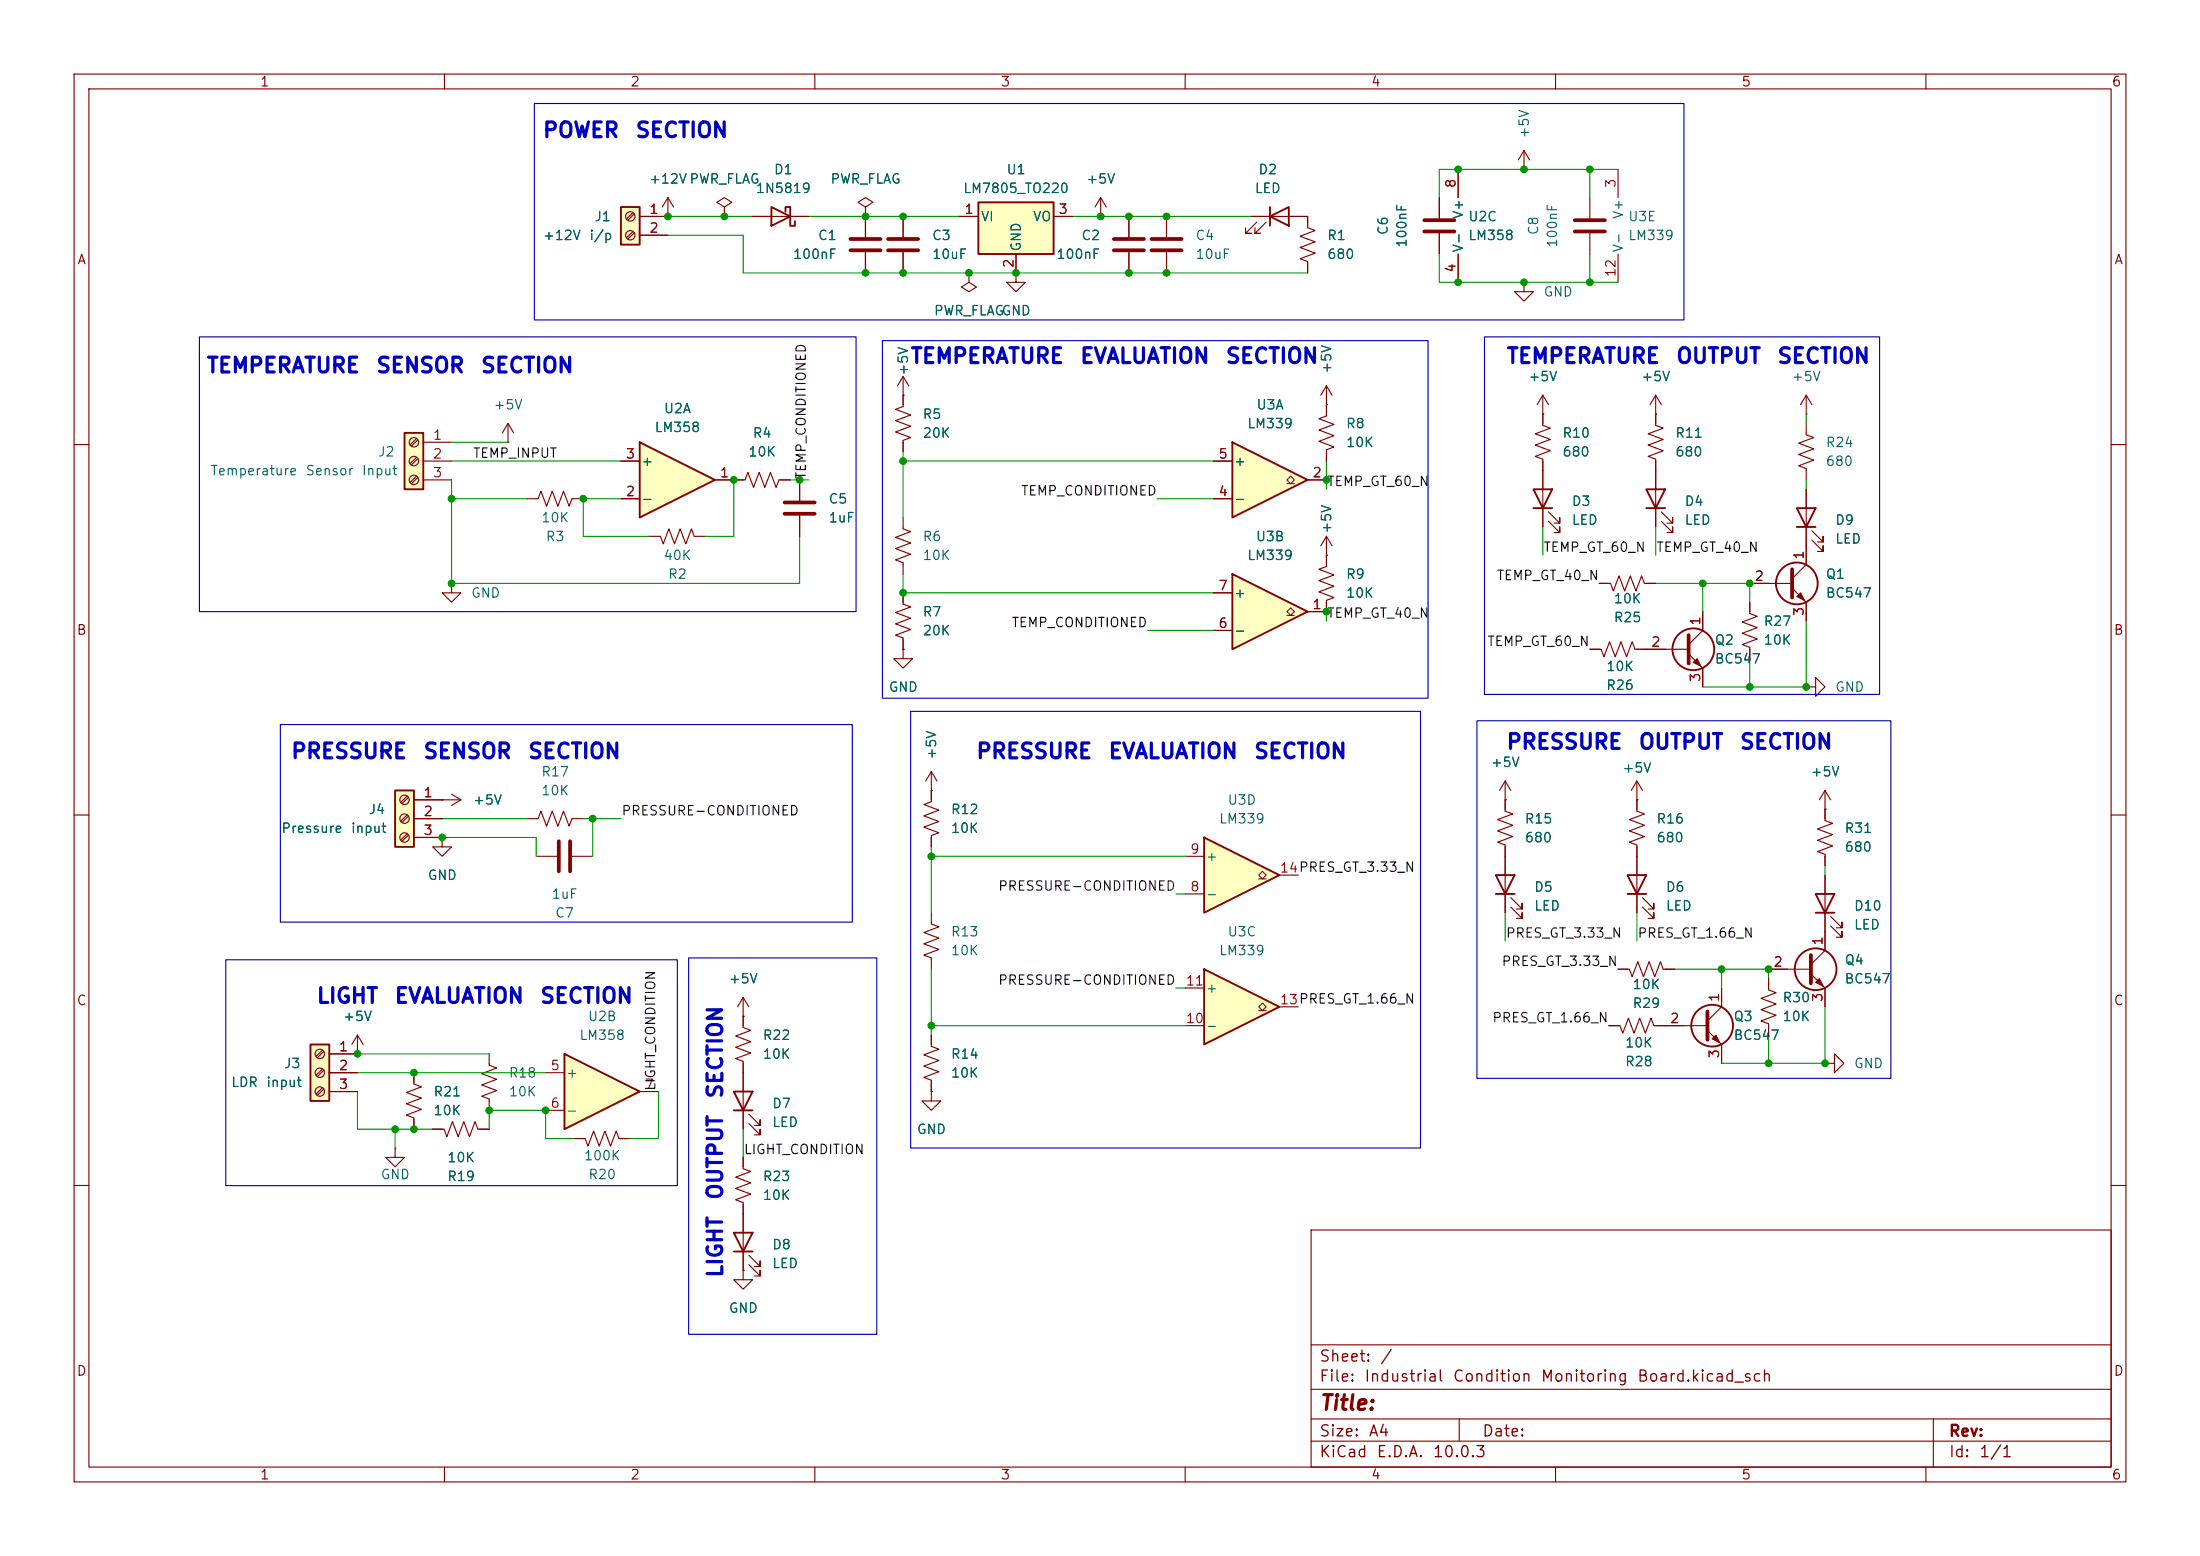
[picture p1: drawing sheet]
<svg xmlns="http://www.w3.org/2000/svg" width="297mm" height="210mm" viewBox="0 0 297 210" stroke-linecap="round" stroke-linejoin="round" font-family="sans-serif">
<g fill="none" stroke="#840000" stroke-width=".15">
<path d="M10 10h277v190h-277zM12 12h273v186h-273zM60 10v2M110 10v2M160 10v2M210 10v2M260 10v2M10 60h2M285 60h2M243.8 92.7h1.3v-1.3l1.3 1.3-1.3 1.3v-1.3M243.8 92.7h.1M10 110h2"/>
<path d="M285 110h2M10 160h2M177 166h108v32h-108zM285 160h2M60 198v2M110 198v2M160 198v2M177 194.5h108M177 191.5h108M177 187.5h108M177 181.5h108M197 191.5v3"/>
<path d="M210 198v2M260 198v2M261 191.5v6.5"/>
</g>
<path d="M53.3 106.7h2.6v7.6h-2.6z" fill="#ffffc2"/>
<g fill="none" stroke="#840000" stroke-width=".25">
<path d="M171.4 29.2l2.6-1.3v2.6zM171.4 27.9v2.6M207 66h2.5l-1.2 2.6zM207 68.6h2.5M222.2 66h2.6l-1.3 2.6zM222.2 68.6h2.6M242.6 68.6h2.5l-1.3 2.5zM242.6 71.1h2.5M53.3 106.7h2.6v7.6h-2.6zM99.1 166.4h2.5l-1.3 2.5zM99.1 168.9h2.5"/>
<circle cx="242.6" cy="78.7" r="2.82"/>
<circle cx="228.6" cy="87.6" r="2.82"/>
</g>
<g fill="none" stroke="#840000" stroke-width=".15">
<path d="M157.5 29.2v2.8M157.5 34v2.8M168.9 29.2h7.6v1.5l1 .4-2 .8 2 .7-2 .8 2 .8-2 .7 1 .4v1.5M169.7 30l-1.6 1.5h.8h-.8v-.8M170.9 30l-1.5 1.5h.8h-.8v-.8M194.3 26.7v2.8M194.3 31.5v2.8M196.8 22.9v3.8M196.8 34.3v3.8M205.7 38.1v1.3h1.3l-1.3 1.2-1.2-1.2h1.2M205.7 38.1h.1M205.7 22.9h.1"/>
<path d="M205.7 20.3l-.7 1.3M205.7 20.3l.8 1.3M205.7 20.3v2.6M214.6 26.7v2.8M214.6 31.5v2.8M218.4 22.9v3.8M218.4 34.3v3.8M208.3 55.9h.1M208.3 53.3v4.1l1 .4-2 .7 2 .8-2 .8 2 .7-2 .8 1 .4v9.1M208.3 53.3l-.8 1.3M208.3 53.3l.7 1.3M223.5 55.9h.1"/>
<path d="M223.5 53.3v4.1l1 .4-2 .7 2 .8-2 .8 2 .7-2 .8 1 .4v9.1M223.5 53.3l-.7 1.3M223.5 53.3l.8 1.3M243.8 55.9h.1M243.8 57.2v1.5l1.1 .4-2.1 .7 2.1 .8-2.1 .7 2.1 .8-2.1 .8 1 .3v1.6M243.8 53.3l-.7 1.3M243.8 53.3l.8 1.3M243.8 53.3v2.6M209 70.4l1.6 1.5v-.8v.8h-.8M209 69.1l1.6 1.5v-.7v.7h-.8M215.9 78.7h1.5l.4 1.1 .8-2.1 .7 2.1 .8-2.1 .8 2.1 .7-2.1 .4 1h1.5M224.3 70.4l1.5 1.5v-.8v.8h-.8"/>
<path d="M224.3 69.1l1.5 1.5v-.7v.7h-.8M236.2 78.7h5.7M241.9 79.4l1.9 1.9v2.5M243.8 66v10.2l-1.9 1.9M244.6 72.9l1.5 1.5v-.7v.7h-.7M244.6 71.6l1.5 1.6v-.8v.8h-.7M121.9 87.6v1.3h1.3l-1.3 1.3-1.3-1.3h1.3M121.9 87.6h.1M214.6 87.6h1.6l.3 1 .8-2 .8 2 .7-2 .8 2 .7-2 .4 1h7.3M228 88.3l1.9 1.9v2.5M229.9 82.6v2.5l-1.9 1.9M236.2 81.3v1.5l1 .4-2 .7 2 .8-2 .8 2 .7-2 .8 1 .4v1.5"/>
<path d="M55 107.4l-.9 .9M55 110l-.9 .8M55 112.5l-.9 .9M55.1 107.6l-.8 .9M55.1 110.2l-.8 .8M55.1 112.7l-.8 .8M55.9 108h3.8M55.9 110.5h3.8M55.9 113h3.8M125.7 104.1v4.1l-1 .4 2 .7-2 .8 2 .8-2 .7 2 .8-1 .4v1.5M125.7 106.7h.1M125.7 104.1l-.7 1.3"/>
<path d="M125.7 104.1l.8 1.3M53.3 154.9v1.3h1.3l-1.3 1.3-1.2-1.3h1.2M53.3 154.9h.1M55.9 144.8v1.5l1 .4-2 .7 2 .8-2 .8 2 .7-2 .8 1 .4v1.5M58.4 152.4h1.5l.4 1 .8-2 .7 2 .8-2 .8 2 .7-2 .4 1h1.5M66 142.2v1.6l1.1 .3-2.1 .8 2.1 .8-2.1 .7 2.1 .8-2.1 .8 1 .3v1.6M77.5 153.7h1.5l.4 1 .7-2 .8 2 .8-2 .7 2 .8-2 .4 1h1.5M100.3 156.2v1.5l1 .4-2 .8 2 .7-2 .8 2 .8-2 .7 1 .4v9.2M100.3 171.5v1.2h1.3l-1.3 1.3-1.2-1.3h1.2M100.3 171.5h.1M101.1 170.7l1.5 1.5v-.7v.7h-.7M101.1 169.4l1.5 1.5v-.7v.7h-.7"/>
<circle cx="54.6" cy="110.5" r=".63"/>
<circle cx="54.6" cy="107.9" r=".63"/>
<circle cx="54.6" cy="113" r=".63"/>
</g>
<path d="M155.4 32.3h4.1M155.4 33.8h4.1M192.3 31.2h4M192.3 29.7h4M212.6 31.2h4.1M212.6 29.7h4.1M241.9 76.8v3.8M228 85.7v3.8" fill="none" stroke="#840000" stroke-width=".51"/>
<g fill="#840000" stroke="#840000" stroke-width=".15">
<path d="M228.6 89.4l.5-.5 .5 1z"/>
<path d="M243.1 80l.5 1-1-.5z"/>
</g>
<path d="M86.4 59.7l10.1 5.1-10.1 5.1z" fill="#ffffc2"/>
<path d="M86.4 59.7l10.1 5.1-10.1 5.1z" fill="none" stroke="#840000" stroke-width=".25"/>
<path d="M83.8 67.3h2.6M83.8 62.2h2.6M96.5 64.8h2.6M125.7 123.2v1.5l1 .4-2 .8 2 .7-2 .8 2 .7-2 .8 1 .4v1.5M125.7 147.3v1.3h1.3l-1.3 1.3-1.2-1.3h1.2M125.7 147.3h.1" fill="none" stroke="#840000" stroke-width=".15"/>
<path d="M162.6 113l10.1 5.1-10.1 5.1z" fill="#ffffc2"/>
<path d="M162.6 113l10.1 5.1-10.1 5.1zM99.1 147.3h2.5l-1.3 2.6zM99.1 149.9h2.5" fill="none" stroke="#840000" stroke-width=".25"/>
<path d="M169.9 118.6h.5l-.5-.5 .5-.5 .5 .5-.5 .5h.5" fill="none" stroke="#840000" stroke-width=".14"/>
<g fill="none" stroke="#840000" stroke-width=".15">
<path d="M130.8 36.8v1.3l-1 .6 1 .7 1-.7-1-.6M130.8 36.8h.1M137.2 36.8v1.3h1.2l-1.2 1.3-1.3-1.3h1.3M137.2 36.8h.1M160 115.6h2.6M172.7 118.1h2.6M100.3 137.2h.1M100.3 134.6v4.1l1 .4-2 .7 2 .8-2 .8 2 .7-2 .8 1 .4v9.1M100.3 134.6l-.7 1.3M100.3 134.6l.8 1.3M125.7 139.7v1.5l1 .4-2 .8 2 .7-2 .8 2 .8-2 .7 1 .4v1.5M160 120.7h2.6"/>
<path d="M101.1 151.6l1.5 1.6v-.8v.8h-.7M101.1 150.4l1.5 1.5v-.8v.8h-.7"/>
</g>
<path d="M76.2 142.2l10.2 5.1-10.2 5.1z" fill="#ffffc2"/>
<path d="M76.2 142.2l10.2 5.1-10.2 5.1z" fill="none" stroke="#840000" stroke-width=".25"/>
<g fill="none" stroke="#840000" stroke-width=".15">
<path d="M97.8 27.9l1-.6-1-.6-1 .6 1 .6v1.3M97.8 29.2h.1M121.9 50.8v4.1l-1 .3 2 .8-2 .8 2 .7-2 .8 2 .8-1 .3v1.6M121.9 53.3h.1M121.9 50.8l-.7 1.3M121.9 50.8l.8 1.3M179.1 54.6h.1M179.1 52.1l-.8 1.2M179.1 52.1l.7 1.2M179.1 52.1v2.5M121.9 69.9v1.5l1 .4-2 .7 2 .8-2 .7 2 .8-2 .8 1 .3v1.6M73.7 144.8h2.5"/>
<path d="M73.7 149.9h2.5M86.4 147.3h2.5"/>
</g>
<path d="M166.4 59.7l10.1 5.1-10.1 5.1z" fill="#ffffc2"/>
<path d="M104.1 27.9l2.6 1.3-2.6 1.3zM106 28.6v-.7h.7v2.6h.6v-.7M166.4 59.7l10.1 5.1-10.1 5.1z" fill="none" stroke="#840000" stroke-width=".25"/>
<path d="M173.7 65.3h.5l-.5-.5 .5-.5 .6 .5-.6 .5h.6" fill="none" stroke="#840000" stroke-width=".14"/>
<g fill="none" stroke="#840000" stroke-width=".15">
<path d="M90.2 29.2h.1M90.2 26.7l-.8 1.2M90.2 26.7l.7 1.2M90.2 26.7v2.5M101.6 29.2h7.6M116.8 29.2v2.8M116.8 34v2.8M179.1 54.6v1.5l-1 .4 2 .8-2 .7 2 .8-2 .8 2 .7-1 .4v1.5M163.8 67.3h2.6M163.8 62.2h2.6M176.5 64.8h2.6M179.1 74.9h.1"/>
<path d="M179.1 72.4v4.1l-1 .3 2 .8-2 .8 2 .7-2 .8 2 .7-1 .4v1.6M179.1 72.4l-.8 1.3M179.1 72.4l.7 1.3"/>
</g>
<path d="M114.8 32.3h4.1M114.8 33.8h4.1" fill="none" stroke="#840000" stroke-width=".51"/>
<path d="M166.4 77.5l10.1 5.1-10.1 5z" fill="#ffffc2"/>
<path d="M166.4 77.5l10.1 5.1-10.1 5z" fill="none" stroke="#840000" stroke-width=".25"/>
<path d="M173.7 83.1h.5l-.5-.5 .5-.6 .6 .6-.6 .5h.6" fill="none" stroke="#840000" stroke-width=".14"/>
<g fill="none" stroke="#840000" stroke-width=".15">
<path d="M116.8 27.9l1.1-.6-1.1-.6-1 .6 1 .6v1.3M116.8 29.2h.1M121.9 29.2v2.8M121.9 34v2.8M148.6 29.2h.1M148.6 26.7l-.8 1.2M148.6 26.7l.8 1.2M148.6 26.7v2.5M152.4 29.2v2.8M152.4 34v2.8M121.9 80v1.5l1 .4-2 .8 2 .7-2 .8 2 .8-2 .7 1 .4v1.5M163.8 85.1h2.6"/>
<path d="M163.8 80h2.6M176.5 82.6h2.6"/>
</g>
<path d="M119.9 32.3h4.1M119.9 33.8h4.1M150.4 32.3h4M150.4 33.8h4" fill="none" stroke="#840000" stroke-width=".51"/>
<path d="M132.1 27.3h10.1v7h-10.1z" fill="#ffffc2"/>
<path d="M132.1 27.3h10.1v7h-10.1z" fill="none" stroke="#840000" stroke-width=".25"/>
<path d="M129.5 29.2h2.6M137.2 34.3v2.5M142.2 29.2h2.6" fill="none" stroke="#840000" stroke-width=".15"/>
<path d="M83.8 27.9h2.6v5.1h-2.6z" fill="#ffffc2"/>
<path d="M83.8 27.9h2.6v5.1h-2.6z" fill="none" stroke="#840000" stroke-width=".25"/>
<g fill="none" stroke="#840000" stroke-width=".15">
<path d="M85.4 28.7l-.8 .8M85.4 31.2l-.8 .9M85.6 28.9l-.8 .8M85.6 31.4l-.8 .9M86.4 29.2h3.8M86.4 31.8h3.8M68.6 59.7h.1M68.6 57.2l-.8 1.2M68.6 57.2l.7 1.2M68.6 57.2v2.5M61 78.7v1.3h1.2l-1.2 1.3-1.3-1.3h1.3M61 78.7h.1"/>
<path d="M71.1 67.3h1.5l.4-1 .8 2 .7-2 .8 2 .8-2 .7 2 .4-1h1.5M87.6 72.4h1.6l.3 1 .8-2 .8 2 .7-2 .8 2 .7-2 .4 1h1.5M99.1 64.8h1.5l.4-1 .7 2 .8-2 .8 2 .7-2 .8 2 .4-1h1.5M107.9 64.8v2.8M107.9 69.6v2.8"/>
<circle cx="85.1" cy="31.7" r=".63"/>
<circle cx="85.1" cy="29.2" r=".63"/>
</g>
<path d="M105.9 67.8h4.1M105.9 69.3h4.1" fill="none" stroke="#840000" stroke-width=".51"/>
<path d="M54.6 58.4h2.5v7.6h-2.5z" fill="#ffffc2"/>
<path d="M54.6 58.4h2.5v7.6h-2.5z" fill="none" stroke="#840000" stroke-width=".25"/>
<g fill="none" stroke="#840000" stroke-width=".15">
<path d="M56.2 59.2l-.8 .8M56.4 59.4l-.9 .8M57.1 59.7h3.9M56.2 61.7l-.8 .9M56.2 64.3l-.8 .8M56.4 61.9l-.9 .8M56.4 64.4l-.9 .9M57.1 62.2h3.9M57.1 64.8h3.9M48.3 139.7l-.8 1.3M48.3 139.7l.7 1.3M48.3 139.7v2.5"/>
<path d="M48.3 142.2h.1"/>
<circle cx="55.9" cy="59.7" r=".63"/>
<circle cx="55.9" cy="62.2" r=".63"/>
<circle cx="55.9" cy="64.8" r=".63"/>
</g>
<path d="M41.9 141h2.5v7.6h-2.5z" fill="#ffffc2"/>
<g fill="none" stroke="#840000" stroke-width=".25">
<path d="M201.9 118.1h2.6l-1.3 2.6zM219.7 118.1h2.5l-1.2 2.6zM201.9 120.7h2.6M219.7 120.7h2.5M245.1 120.7h2.5l-1.2 2.5zM245.1 123.2h2.5M41.9 141h2.5v7.6h-2.5z"/>
<circle cx="231.1" cy="138.4" r="2.82"/>
<circle cx="245.1" cy="130.8" r="2.82"/>
</g>
<g fill="none" stroke="#840000" stroke-width=".15">
<path d="M59.7 113v1.3h1.3l-1.3 1.3-1.3-1.3h1.3M59.7 113h.1M71.1 110.5h1.5l.4-1 .8 2 .7-2 .8 2 .8-2 .7 2 .4-1h1.5M72.4 115.6h2.8M77.2 115.6h2.8M203.2 108h.1M203.2 105.4v4.1l1 .4-2 .7 2 .8-2 .7 2 .8-2 .8 1 .3v9.2M203.2 105.4l-.8 1.3M203.2 105.4l.8 1.3M221 108h.1M221 105.4v4.1l1 .4-2 .7 2 .8-2 .7 2 .8-2 .8 1 .3v9.2M221 105.4l-.8 1.3"/>
<path d="M221 105.4l.7 1.3M246.4 109.2h.1M246.4 106.7v4l1 .4-2 .8 2 .7-2 .8 2 .8-2 .7 1 .4v1.5M246.4 118.1v10.2l-1.9 1.9M246.4 106.7l-.8 1.3M246.4 106.7l.7 1.3M204 122.4l1.5 1.6v-.8v.8h-.8M204 121.2l1.5 1.5v-.8v.8h-.8M217.2 138.4h1.5l.4 1 .7-2 .8 2 .8-2 .7 2 .8-2 .4 1h7.2M218.4 130.8h1.6l.3 1 .8-2 .8 2 .7-2 .8 2 .8-2 .3 1h1.6M221.7 122.4l1.6 1.6v-.8v.8h-.8M221.7 121.2l1.6 1.5v-.8v.8h-.8"/>
<path d="M230.5 139.1l1.9 1.9v2.5M232.4 133.4v2.5l-1.9 1.9M238.8 132.1v1.5l1 .4-2.1 .7 2.1 .8-2.1 .8 2.1 .7-2.1 .8 1.1 .4v1.5M238.8 130.8h5.7M244.5 131.4l1.9 2v2.5M247.1 125l1.6 1.5v-.8v.8h-.8M247.1 123.7l1.6 1.5v-.7v.7h-.8M43.5 141.7l-.8 .9M43.5 144.3l-.8 .8M43.5 146.8l-.8 .9M43.7 141.9l-.9 .8M43.7 144.4l-.9 .9"/>
<path d="M43.7 147l-.9 .8M44.4 142.2h3.9M44.4 144.8h3.9M44.4 147.3h3.9M246.4 143.5h1.2v-1.3l1.3 1.3-1.3 1.3v-1.3M246.4 143.5h.1"/>
<circle cx="43.2" cy="142.2" r=".63"/>
<circle cx="43.2" cy="144.8" r=".63"/>
<circle cx="43.2" cy="147.3" r=".63"/>
</g>
<path d="M75.4 113.5v4.1M77 113.5v4.1M230.5 136.5v3.8M244.5 128.9v3.8" fill="none" stroke="#840000" stroke-width=".51"/>
<g fill="#840000" stroke="#840000" stroke-width=".15">
<path d="M245.1 132.6l.5-.5 .5 1z"/>
<path d="M231.1 140.2l.5-.5 .6 1z"/>
</g>
<path d="M162.6 130.8l10.1 5.1-10.1 5.1z" fill="#ffffc2"/>
<path d="M162.6 130.8l10.1 5.1-10.1 5.1z" fill="none" stroke="#840000" stroke-width=".25"/>
<path d="M169.9 136.4h.5l-.5-.5 .5-.5 .5 .5-.5 .5h.5" fill="none" stroke="#840000" stroke-width=".14"/>
<g fill="none" stroke="#840000" stroke-width=".15">
<path d="M86.4 29.2h3.8M86.4 31.8h3.8M90.2 29.2h.1M97.8 29.2h.1M101.6 29.2h2.5M106.7 29.2h2.5M116.8 29.2h.1M116.8 29.2v2.8M116.8 34v2.8M121.9 29.2v2.8M121.9 34v2.8M129.5 29.2h2.6"/>
<path d="M130.8 36.8h.1M137.2 36.8h.1M137.2 34.3v2.5M142.2 29.2h2.6M148.6 29.2h.1M152.4 29.2v2.8M152.4 34v2.8M168.9 29.2h2.5M174 29.2h2.5v1.3M176.5 35.6v1.2M194.3 26.7v2.8M194.3 31.5v2.8"/>
<path d="M196.8 22.9v3.8M196.8 34.3v3.8M121.9 53.3h.1M121.9 53.3v1.3M121.9 59.7v1.3M179.1 54.6h.1M179.1 54.6v1.3M208.3 55.9h.1M208.3 55.9v1.3M223.5 55.9h.1M223.5 55.9v1.3M83.8 67.3h2.6"/>
<path d="M83.8 62.2h2.6M96.5 64.8h3.8M105.4 64.8h1.3M107.9 64.8v2.8M107.9 69.6v2.8M163.8 67.3h2.6M163.8 62.2h2.6M176.5 64.8h2.6M179.1 74.9h.1M179.1 61v1.2M179.1 74.9v1.3M208.3 62.2v3.8"/>
<path d="M208.3 68.6v2.5M215.9 78.7h1.3M222.2 78.7h1.3M223.5 62.2v3.8M223.5 68.6v2.5M236.2 78.7h2.6M243.8 66v2.6M243.8 71.1v5.1M121.9 87.6h.1M121.9 80v1.3M121.9 86.4v1.2M163.8 85.1h2.6"/>
<path d="M163.8 80h2.6M179.1 81.3v1.3h-2.6M214.6 87.6h1.3M221 87.6h3.8M229.9 82.6v2.5M229.9 90.2v2.5M236.2 81.3v1.3M236.2 87.6v1.3M243.8 81.3v2.5M55.9 108h6.3M55.9 110.5h3.8M55.9 113h3.8"/>
<path d="M59.7 108h.1M59.7 113h.1M61 107.2l1.2 .8M62.2 108l-1.2 .7M125.7 106.7h.1M125.7 106.7v1.3M125.7 113v1.3M203.2 108h.1M203.2 108v1.2M203.2 114.3v3.8M221 108h.1M221 108v1.2"/>
<path d="M221 114.3v3.8M246.4 109.2h.1M246.4 109.2v1.3M246.4 115.6v1.2M246.4 118.1v2.6M100.3 137.2h.1M100.3 137.2v1.2M125.7 139.7v1.3M160 138.4h2.6M160 133.4h2.6M172.7 135.9h2.6M203.2 120.7v2.5"/>
<path d="M217.2 138.4h1.2M218.4 130.8h1.3M221 120.7v2.5M223.5 138.4h3.8M224.8 130.8h1.3M232.4 133.4v2.5M238.8 130.8h2.5M238.8 132.1v1.3M238.8 138.4v1.3M246.4 123.2v5.1M246.4 133.4v2.5M44.4 142.2h3.9"/>
<path d="M44.4 144.8h3.9M44.4 147.3h3.9M48.3 142.2h.1M55.9 144.8v1.3M55.9 151.1v1.3M58.4 152.4h1.3M64.8 152.4h1.2M100.3 143.5v3.8M100.3 149.9v2.5M100.3 156.2v1.3M125.7 147.3h.1M125.7 146.1v1.2"/>
<path d="M232.4 141v2.5M100.3 171.5h.1M100.3 162.6v3.8M100.3 168.9v2.6"/>
</g>
<g fill="none" stroke="#009600" stroke-width=".15">
<path d="M90.2 31.8h10.1v5h76.2M90.2 29.2h11.4M109.2 29.2h20.3M144.8 29.2h24.1M194.3 34.3v3.8h24.1M214.6 22.9v3.8M214.6 34.3v3.8M218.4 22.9h-24.1v3.8M61 59.7h7.6M243.8 55.9v1.3M61 64.8v13.9h46.9v-6.3M61 62.2h22.8"/>
<path d="M61 67.3h10.1M83.8 67.3h-5.1v5.1h8.9M99.1 64.8v7.6h-3.9M106.7 64.8h2.5M121.9 62.2h41.9M121.9 77.5v2.5h41.9M121.9 61v8.9M156.2 67.3h7.6M179.1 62.2v3.8M208.3 71.1v3.8M223.5 78.7h12.7v2.6M223.5 71.1v3.8"/>
<path d="M229.9 78.7v3.9M243.8 64.8v1.2M154.9 85.1h8.9M179.1 82.6v1.2M236.2 88.9v3.8M243.8 83.8v8.9h-13.9M59.7 110.5h11.4M59.7 113h12.7v2.6M78.7 110.5h5.1M80 110.5v5.1M125.7 114.3v8.9M125.7 115.6h34.3"/>
<path d="M246.4 116.8v1.3M125.7 130.8v8.9M125.7 138.4h34.3M158.7 120.7h1.3M158.7 133.4h1.3M203.2 123.2v3.8M221 123.2v3.8M226.1 130.8h12.7v1.3M232.4 130.8v2.6M238.8 139.7v3.8M246.4 135.9v7.6h-14M48.3 142.2h17.7"/>
<path d="M48.3 147.3v5.1h10.1M48.3 144.8h25.4M53.3 152.4v2.5M66 152.4v-2.5h7.7v3.8h3.8M88.9 147.3v6.4h-3.8M100.3 152.4v3.8"/>
</g>
<path d="M72.1 14h155.2v29.2h-155.2zM26.9 45.5h88.7v37.1h-88.7zM119.1 46h73.7v48.2h-73.7zM200.4 45.5h53.3v48.2h-53.3zM37.8 97.8h77.3v26.7h-77.3zM122.9 96h68.9v58.9h-68.9zM199.4 97.3h55.9v48.2h-55.9zM30.5 129.5h60.9v30.5h-60.9zM93 129.3h25.4v50.8h-25.4z" fill="none" stroke="#0000c2" stroke-width=".15"/>
<g fill="#009600" stroke="#009600" stroke-width=".14">
<circle cx="243.8" cy="92.7" r=".46"/>
<circle cx="236.2" cy="92.7" r=".46"/>
<circle cx="236.2" cy="78.7" r=".46"/>
<circle cx="229.9" cy="78.7" r=".46"/>
<circle cx="205.7" cy="38.1" r=".46"/>
<circle cx="196.8" cy="38.1" r=".46"/>
<circle cx="179.1" cy="82.6" r=".46"/>
<circle cx="121.9" cy="62.2" r=".46"/>
<circle cx="121.9" cy="80" r=".46"/>
<circle cx="179.1" cy="64.8" r=".46"/>
<circle cx="238.8" cy="130.8" r=".46"/>
<circle cx="238.8" cy="143.5" r=".46"/>
<circle cx="246.4" cy="143.5" r=".46"/>
<circle cx="232.4" cy="130.8" r=".46"/>
<circle cx="214.6" cy="22.9" r=".46"/>
<circle cx="214.6" cy="38.1" r=".46"/>
<circle cx="196.8" cy="22.9" r=".46"/>
<circle cx="205.7" cy="22.9" r=".46"/>
<circle cx="125.7" cy="115.6" r=".46"/>
<circle cx="125.7" cy="138.4" r=".46"/>
<circle cx="90.2" cy="29.2" r=".46"/>
<circle cx="78.7" cy="67.3" r=".46"/>
<circle cx="61" cy="78.7" r=".46"/>
<circle cx="99.1" cy="64.8" r=".46"/>
<circle cx="107.9" cy="64.8" r=".46"/>
<circle cx="61" cy="67.3" r=".46"/>
<circle cx="48.3" cy="142.2" r=".46"/>
<circle cx="59.7" cy="113" r=".46"/>
<circle cx="53.3" cy="152.4" r=".46"/>
<circle cx="80" cy="110.5" r=".46"/>
<circle cx="55.9" cy="152.4" r=".46"/>
<circle cx="55.9" cy="144.8" r=".46"/>
<circle cx="73.7" cy="149.9" r=".46"/>
<circle cx="66" cy="149.9" r=".46"/>
<circle cx="157.5" cy="29.2" r=".46"/>
<circle cx="152.4" cy="29.2" r=".46"/>
<circle cx="157.5" cy="36.8" r=".46"/>
<circle cx="152.4" cy="36.8" r=".46"/>
<circle cx="130.8" cy="36.8" r=".46"/>
<circle cx="137.2" cy="36.8" r=".46"/>
<circle cx="116.8" cy="29.2" r=".46"/>
<circle cx="97.8" cy="29.2" r=".46"/>
<circle cx="121.9" cy="36.8" r=".46"/>
<circle cx="121.9" cy="29.2" r=".46"/>
<circle cx="116.8" cy="36.8" r=".46"/>
<circle cx="148.6" cy="29.2" r=".46"/>
</g>
<g font-size="2" fill="#0000c2">
<text x="73.2" y="19.1">POWER</text>
<text x="85.7" y="19.1">SECTION</text>
<text x="27.8" y="50.8">TEMPERATURE</text>
<text x="50.7" y="50.8">SENSOR</text>
<text x="64.8" y="50.8">SECTION</text>
<text x="122.8" y="49.5">TEMPERATURE</text>
<text x="145.7" y="49.5">EVALUATION</text>
<text x="165.3" y="49.5">SECTION</text>
<text x="203.3" y="49.5">TEMPERATURE</text>
<text x="226.2" y="49.5">OUTPUT</text>
<text x="239.8" y="49.5">SECTION</text>
<text x="203.2" y="101.6">PRESSURE</text>
<text x="221.1" y="101.6">OUTPUT</text>
<text x="234.8" y="101.6">SECTION</text>
<text x="39.2" y="102.9">PRESSURE</text>
<text x="57" y="102.9">SENSOR</text>
<text x="71.2" y="102.9">SECTION</text>
<text x="131.7" y="102.9">PRESSURE</text>
<text x="149.5" y="102.9">EVALUATION</text>
<text x="169.2" y="102.9">SECTION</text>
<text x="42.6" y="135.9">LIGHT</text>
<text x="53.1" y="135.9">EVALUATION</text>
<text x="72.8" y="135.9">SECTION</text>
<text x="98.1" y="148.4" transform="rotate(-90 98.1 148.4)">SECTION</text>
<text x="98.1" y="162.1" transform="rotate(-90 98.1 162.1)">OUTPUT</text>
<text x="98.1" y="172.6" transform="rotate(-90 98.1 172.6)">LIGHT</text>
</g>
<text font-size="2" fill="#840000" x="178" y="190.8">Title:</text>
<g font-size="1.5" fill="#840000">
<text x="178" y="184.2">Sheet:</text>
<text x="186.2" y="184.2">/</text>
<text x="178" y="186.9">File:</text>
<text x="184.1" y="186.9">Industrial</text>
<text x="196" y="186.9">Condition</text>
<text x="207.9" y="186.9">Monitoring</text>
<text x="220.9" y="186.9">Board.kicad_sch</text>
<text x="178" y="197.1">KiCad</text>
<text x="178" y="194.3">Size:</text>
<text x="184.7" y="194.3">A4</text>
<text x="185.7" y="197.1">E.D.A.</text>
<text x="193.3" y="197.1">10.0.3</text>
<text x="200" y="194.3">Date:</text>
<text x="263" y="194.3">Rev:</text>
<text x="263" y="197.1">Id:</text>
<text x="267.1" y="197.1">1/1</text>
</g>
<g font-size="1.3" fill="#840000">
<text x="35" y="12">1</text>
<text x="85" y="12">2</text>
<text x="135" y="12">3</text>
<text x="185" y="12">4</text>
<text x="235" y="12">5</text>
<text x="285" y="12">6</text>
<text x="10.3" y="36">A</text>
<text x="285.3" y="36">A</text>
<text x="10.3" y="86">B</text>
<text x="285.3" y="86">B</text>
<text x="10.3" y="136">C</text>
<text x="285.3" y="136">C</text>
<text x="10.3" y="186">D</text>
<text x="285.3" y="186">D</text>
<text x="35" y="200">1</text>
<text x="85" y="200">2</text>
<text x="135" y="200">3</text>
<text x="185" y="200">4</text>
<text x="235" y="200">5</text>
<text x="285" y="200">6</text>
</g>
<g font-size="1.3" fill="#006464">
<text x="104.4" y="23.8">D1</text>
<text x="135.8" y="23.8">U1</text>
<text x="169.8" y="23.8">D2</text>
<text x="206.7" y="18.8" transform="rotate(-90 206.7 18.8)">+5V</text>
<text x="87.5" y="25.1">+12VPWR_FLAG</text>
<text x="101.9" y="26.4">1N5819</text>
<text x="112" y="25.1">PWR_FLAG</text>
<text x="130" y="26.4">LM7805_TO220</text>
<text x="146.6" y="25.1">+5V</text>
<text x="169.3" y="26.4">LED</text>
<text x="197.8" y="29.7" transform="rotate(-90 197.8 29.7)">V+</text>
<text x="219.4" y="29.7" transform="rotate(-90 219.4 29.7)">V+</text>
<text x="73.2" y="32.7">+12V</text>
<text x="79.5" y="32.7">i/p</text>
<text x="80.2" y="30.2">J1</text>
<text x="107" y="35.3">100nF</text>
<text x="110.3" y="32.7">C1</text>
<text x="125.7" y="32.7">C3</text>
<text x="125.7" y="35.3">10uF</text>
<text x="132.3" y="30.2">VI</text>
<text x="138.1" y="34" transform="rotate(-90 138.1 34)">GND</text>
<text x="139.4" y="30.2">VO</text>
<text x="142.5" y="35.3">100nF</text>
<text x="145.9" y="32.7">C2</text>
<text x="161.3" y="32.7">C4</text>
<text x="161.3" y="35.3">10uF</text>
<text x="179.1" y="32.7">R1</text>
<text x="179.1" y="35.3">680</text>
<text x="187.7" y="31.8" transform="rotate(-90 187.7 31.8)">C6</text>
<text x="190.2" y="33.5" transform="rotate(-90 190.2 33.5)">100nF</text>
<text x="197.8" y="34.2" transform="rotate(-90 197.8 34.2)">V-</text>
<text x="198.1" y="30.2">U2C</text>
<text x="198.1" y="32.7">LM358</text>
<text x="208" y="31.8" transform="rotate(-90 208 31.8)">C8</text>
<text x="210.5" y="33.5" transform="rotate(-90 210.5 33.5)">100nF</text>
<text x="219.4" y="34.2" transform="rotate(-90 219.4 34.2)">V-</text>
<text x="219.7" y="30.2">U3E</text>
<text x="219.7" y="32.7">LM339</text>
<text x="208.3" y="40.3">GND</text>
<text x="126" y="42.9">PWR_FLAGGND</text>
<text x="122.9" y="50.8" transform="rotate(-90 122.9 50.8)">+5V</text>
<text x="180" y="50.5" transform="rotate(-90 180 50.5)">+5V</text>
<text x="206.2" y="51.8">+5V</text>
<text x="221.5" y="51.8">+5V</text>
<text x="241.8" y="51.8">+5V</text>
<text x="66.5" y="55.6">+5V</text>
<text x="88.3" y="58.6">LM358</text>
<text x="89.5" y="56.1">U2A</text>
<text x="101.5" y="59.4">R4</text>
<text x="124.5" y="56.9">R5</text>
<text x="124.5" y="59.4">20K</text>
<text x="168.3" y="58.1">LM339</text>
<text x="169.5" y="55.6">U3A</text>
<text x="181.6" y="58.1">R8</text>
<text x="210.8" y="59.4">R10</text>
<text x="226.1" y="59.4">R11</text>
<text x="28.3" y="64.5">Temperature</text>
<text x="41.2" y="64.5">Sensor</text>
<text x="48.8" y="64.5">Input</text>
<text x="50.9" y="61.9">J2</text>
<text x="86.5" y="63.2">+</text>
<text x="100.9" y="61.9">10K</text>
<text x="166.5" y="63.2">+</text>
<text x="181.6" y="60.7">10K</text>
<text x="210.8" y="61.9">680</text>
<text x="226.1" y="61.9">680</text>
<text x="246.4" y="63.2">680</text>
<text x="246.4" y="60.7">R24</text>
<text x="73" y="70.8">10K</text>
<text x="86.5" y="68.3">-</text>
<text x="111.8" y="68.3">C5</text>
<text x="111.8" y="70.8">1uF</text>
<text x="166.5" y="68.3">-</text>
<text x="212.1" y="68.6">D3</text>
<text x="212.1" y="71.1">LED</text>
<text x="227.3" y="68.6">D4</text>
<text x="227.3" y="71.1">LED</text>
<text x="247.7" y="71.1">D9</text>
<text x="73.6" y="73.4">R3</text>
<text x="89.5" y="75.9">40K</text>
<text x="124.5" y="73.4">R6</text>
<text x="124.5" y="75.9">10K</text>
<text x="168.3" y="75.9">LM339</text>
<text x="169.4" y="73.4">U3B</text>
<text x="180" y="72.1" transform="rotate(-90 180 72.1)">+5V</text>
<text x="247.7" y="73.7">LED</text>
<text x="63.5" y="81">GND</text>
<text x="90.1" y="78.4">R2</text>
<text x="124.5" y="83.5">R7</text>
<text x="166.5" y="81">+</text>
<text x="181.6" y="78.4">R9</text>
<text x="181.6" y="81">10K</text>
<text x="217.8" y="81.7">10K</text>
<text x="246.4" y="81">BC547</text>
<text x="246.4" y="78.4">Q1</text>
<text x="124.5" y="86.1">20K</text>
<text x="166.5" y="86.1">-</text>
<text x="217.8" y="84.3">R25</text>
<text x="231.4" y="89.9">BC547</text>
<text x="231.4" y="87.3">Q2</text>
<text x="238" y="84.8">R27</text>
<text x="238" y="87.3">10K</text>
<text x="119.9" y="93.7">GND</text>
<text x="216.7" y="93.4">R26</text>
<text x="216.7" y="90.9">10K</text>
<text x="247.7" y="93.7">GND</text>
<text x="73" y="105.1">R17</text>
<text x="73" y="107.7">10K</text>
<text x="126.7" y="102.6" transform="rotate(-90 126.7 102.6)">+5V</text>
<text x="201.2" y="103.8">+5V</text>
<text x="218.9" y="104.6">+5V</text>
<text x="244.3" y="105.1">+5V</text>
<text x="37.9" y="112.7">Pressure</text>
<text x="47.3" y="112.7">input</text>
<text x="49.7" y="110.2">J4</text>
<text x="63.8" y="108.9">+5V</text>
<text x="128.3" y="110.2">R12</text>
<text x="128.3" y="112.7">10K</text>
<text x="164.5" y="111.5">LM339</text>
<text x="165.6" y="108.9">U3D</text>
<text x="205.7" y="111.5">R15</text>
<text x="223.5" y="111.5">R16</text>
<text x="248.9" y="112.7">R31</text>
<text x="57.7" y="119.1">GND</text>
<text x="162.7" y="116.5">+</text>
<text x="205.7" y="114">680</text>
<text x="223.5" y="114">680</text>
<text x="248.9" y="115.3">680</text>
<text x="74.4" y="121.6">1uF</text>
<text x="74.9" y="124.2">C7</text>
<text x="162.7" y="121.6">-</text>
<text x="207" y="120.7">D5</text>
<text x="207" y="123.2">LED</text>
<text x="224.8" y="120.7">D6</text>
<text x="224.8" y="123.2">LED</text>
<text x="250.2" y="125.7">LED</text>
<text x="250.2" y="123.2">D10</text>
<text x="128.3" y="126.7">R13</text>
<text x="128.3" y="129.2">10K</text>
<text x="164.5" y="129.2">LM339</text>
<text x="165.6" y="126.7">U3C</text>
<text x="248.9" y="130.5">Q4</text>
<text x="98.3" y="133.1">+5V</text>
<text x="162.7" y="134.3">+</text>
<text x="220.3" y="136.4">R29</text>
<text x="220.3" y="133.8">10K</text>
<text x="240.5" y="135.6">R30</text>
<text x="248.9" y="133.1">BC547</text>
<text x="46.2" y="138.1">+5V</text>
<text x="78.1" y="140.7">LM358</text>
<text x="79.3" y="138.1">U2B</text>
<text x="102.9" y="140.7">R22</text>
<text x="102.9" y="143.2">10K</text>
<text x="128.3" y="143.2">R14</text>
<text x="162.7" y="139.4">-</text>
<text x="219.3" y="141.7">10K</text>
<text x="233.9" y="140.7">BC547</text>
<text x="233.9" y="138.1">Q3</text>
<text x="240.5" y="138.1">10K</text>
<text x="31.1" y="147">LDR</text>
<text x="35.9" y="147">input</text>
<text x="38.2" y="144.5">J3</text>
<text x="58.4" y="148.3">R21</text>
<text x="68.6" y="145.8">R18</text>
<text x="68.6" y="148.3">10K</text>
<text x="76.3" y="145.8">+</text>
<text x="104.1" y="149.9">D7</text>
<text x="128.3" y="145.8">10K</text>
<text x="219.3" y="144.2">R28</text>
<text x="250.2" y="144.5">GND</text>
<text x="58.4" y="150.8">10K</text>
<text x="76.3" y="150.8">-</text>
<text x="104.1" y="152.4">LED</text>
<text x="123.7" y="153.4">GND</text>
<text x="51.3" y="159.5">GND</text>
<text x="60.3" y="159.7">R19</text>
<text x="60.3" y="157.2">10K</text>
<text x="78.7" y="156.9">100K</text>
<text x="79.3" y="159.5">R20</text>
<text x="102.9" y="159.7">R23</text>
<text x="102.9" y="162.3">10K</text>
<text x="104.1" y="168.9">D8</text>
<text x="104.1" y="171.5">LED</text>
<text x="98.3" y="177.5">GND</text>
</g>
<g font-size="1.3" fill="#a90000">
<text x="87.6" y="29.2">1</text>
<text x="130.1" y="29.2">1</text>
<text x="142.8" y="29.2">3</text>
<text x="196.8" y="25.5" transform="rotate(-90 196.8 25.5)">8</text>
<text x="218.4" y="25.5" transform="rotate(-90 218.4 25.5)">3</text>
<text x="87.6" y="31.7">2</text>
<text x="137.1" y="36.3" transform="rotate(-90 137.1 36.3)">2</text>
<text x="196.8" y="36.9" transform="rotate(-90 196.8 36.9)">4</text>
<text x="218.4" y="37.5" transform="rotate(-90 218.4 37.5)">12</text>
<text x="58.3" y="59.7">1</text>
<text x="58.3" y="62.2">2</text>
<text x="58.3" y="64.7">3</text>
<text x="84.4" y="62.2">3</text>
<text x="97.1" y="64.7">1</text>
<text x="164.4" y="62.2">5</text>
<text x="177.1" y="64.7">2</text>
<text x="84.4" y="67.3">2</text>
<text x="164.4" y="67.3">4</text>
<text x="243.8" y="75.6" transform="rotate(-90 243.8 75.6)">1</text>
<text x="164.4" y="80">7</text>
<text x="177.1" y="82.5">1</text>
<text x="236.8" y="78.7">2</text>
<text x="243.8" y="83.3" transform="rotate(-90 243.8 83.3)">3</text>
<text x="164.4" y="85.1">6</text>
<text x="222.8" y="87.6">2</text>
<text x="229.8" y="84.5" transform="rotate(-90 229.8 84.5)">1</text>
<text x="229.8" y="92.1" transform="rotate(-90 229.8 92.1)">3</text>
<text x="57.1" y="107.9">1</text>
<text x="57.1" y="110.5">2</text>
<text x="57.1" y="113">3</text>
<text x="160.6" y="115.5">9</text>
<text x="172.7" y="118.1">14PRES_GT_3.33_N</text>
<text x="160.6" y="120.6">8</text>
<text x="239.3" y="130.8">2</text>
<text x="246.4" y="127.7" transform="rotate(-90 246.4 127.7)">1</text>
<text x="160" y="133.3">11</text>
<text x="172.7" y="135.9">13PRES_GT_1.66_N</text>
<text x="232.4" y="135.3" transform="rotate(-90 232.4 135.3)">1</text>
<text x="246.4" y="135.3" transform="rotate(-90 246.4 135.3)">3</text>
<text x="45.6" y="142.2">1</text>
<text x="160" y="138.4">10</text>
<text x="225.4" y="138.4">2</text>
<text x="232.4" y="142.9" transform="rotate(-90 232.4 142.9)">3</text>
<text x="45.6" y="144.8">2</text>
<text x="45.6" y="147.3">3</text>
<text x="74.2" y="144.8">5</text>
<text x="74.2" y="149.8">6</text>
<text x="86.9" y="147.3">7</text>
</g>
<g font-size="1.3" fill="#0f0f0f">
<text x="63.8" y="62.1">TEMP_INPUT</text>
<text x="109.1" y="64.8" transform="rotate(-90 109.1 64.8)">TEMP_CONDITIONED</text>
<text x="179.1" y="65.9">TEMP_GT_60_N</text>
<text x="137.7" y="67.2">TEMP_CONDITIONED</text>
<text x="208.3" y="74.8">TEMP_GT_60_N</text>
<text x="223.5" y="74.8">TEMP_GT_40_N</text>
<text x="179.1" y="83.7">TEMP_GT_40_N</text>
<text x="202" y="78.6">TEMP_GT_40_N</text>
<text x="136.5" y="85">TEMP_CONDITIONED</text>
<text x="200.7" y="87.5">TEMP_GT_60_N</text>
<text x="83.8" y="110.4">PRESSURE-CONDITIONED</text>
<text x="134.7" y="120.5">PRESSURE-CONDITIONED</text>
<text x="202.6" y="130.7">PRES_GT_3.33_N</text>
<text x="203.2" y="126.9">PRES_GT_3.33_N</text>
<text x="221" y="126.9">PRES_GT_1.66_N</text>
<text x="134.7" y="133.2">PRESSURE-CONDITIONED</text>
<text x="201.4" y="138.3">PRES_GT_1.66_N</text>
<text x="88.8" y="147.3" transform="rotate(-90 88.8 147.3)">LIGHT_CONDITION</text>
<text x="100.3" y="156.1">LIGHT_CONDITION</text>
</g>
</svg>
